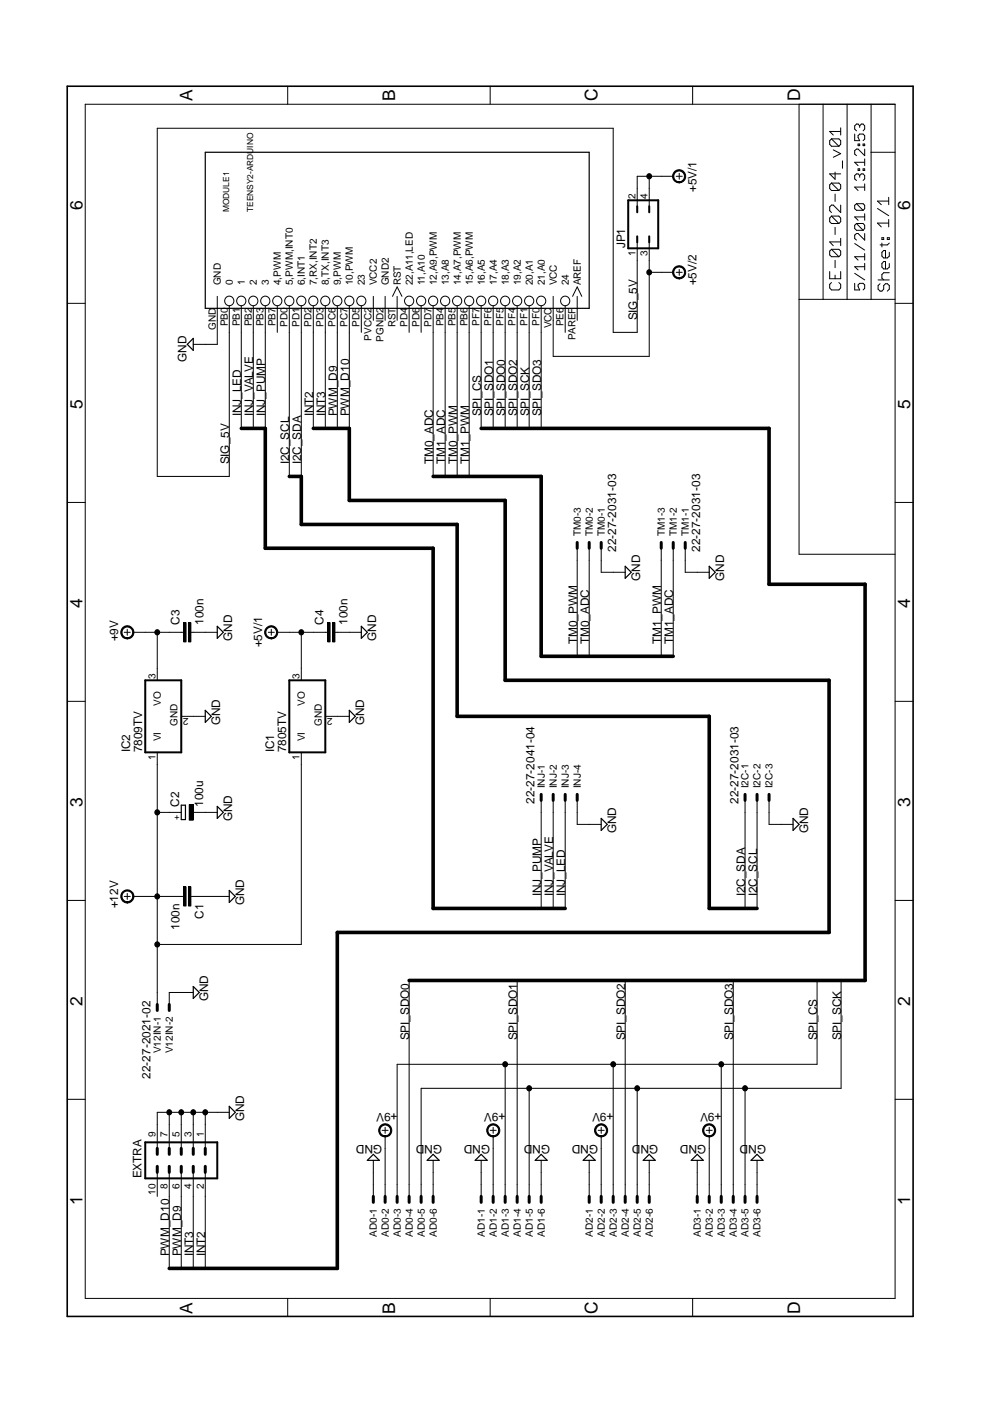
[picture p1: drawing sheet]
<svg xmlns="http://www.w3.org/2000/svg" width="210mm" height="297mm" viewBox="0 0 210 297" stroke-linecap="round" stroke-linejoin="round" font-family="sans-serif">
<g fill="none" stroke="#000" stroke-width=".21">
<path d="M60.9 18.2v3.9M103.7 18.2v3.9M146.6 18.2v3.9M18 22.1h171.4v252.6h-171.4zM137.4 37.3v6.3M142.5 37.3h-7.7v6.3M142.8 36.2a1.39 1.39 0 0 1 2.2 .6 1.39 1.39 0 0 1-1.3 1.9v-.3a1.14 1.14 0 0 1-1.1-1.4 1.14 1.14 0 0 1 1.8-.6 1.14 1.14 0 0 1 0 1.8l-.7 .2v.3a1.39 1.39 0 0 1-1.3-.9 1.39 1.39 0 0 1 .4-1.6zM143.1 37.3h1.3M143.7 36.7v1.2M169.1 22.1v95.2h20.3M174.2 22.1v41.2M175.9 29.4l-.3 .4v.7l.3 .4h1.6"/>
<path d="M175.9 38.7l-.3 .4v.8l.3 .4h1.6M175.9 29.4h1.6l.4 .4v.7l-.4 .4M175.9 38.7h1.6l.4 .4v.8l-.4 .4M175.9 38.7l1.6 1.6M175.9 29.4l1.6 1.5M176.3 31.7l1.6 .8-1.6 .8M176.7 36.4v1.5l-1.1-1.1h2.3M177.9 27.1v1.5M177.9 27.8h-2.3l.7 .8M178.3 34v1.6M179.2 22.1v41.2M180.8 28.4v1.4h1.1l-.3-.7v-.4l.3-.3h.7l.4 .3v.7l-.4 .4"/>
<path d="M181.6 30.5h.3v.3h-.3zM181.6 35.7h.3v.4h-.3zM181.9 37.1l-.3-.3h-.4l-.4 .3v.7l.4 .4M181.9 37.1l.3-.3h.4l.4 .3v.7l-.4 .4M181.9 26.6l-.3-.4h-.4l-.4 .4v.7l.4 .4M181.9 26.6l.3-.4h.4l.4 .4v.7l-.4 .4M181.9 26.6v.4M181.9 37.1v.4M182.6 30.5h.4v.3h-.4zM182.6 35.7h.4v.4h-.4zM183 31.5v1.4l-1.4-1.4h-.4l-.4 .4v.7l.4 .3M183 33.6v1.5"/>
<path d="M183 38.9v1.4M183 39.6h-2.2l.8 .7M183 34.3h-2.2l.8 .8M184.3 32.2h5.1M184.3 22.1v41.2M134.8 51.3v19h-5v-43.2h-96.5v73.7h15.2v-36.1M137.4 51.3v24.1h-20.3v-12.7M137.4 57.6h5.1M142.8 56.6a1.39 1.39 0 0 1 2.2 .5 1.39 1.39 0 0 1-1.3 1.9v-.2a1.13 1.13 0 0 1-1.1-1.6 1.13 1.13 0 0 1 1.9-.4 1.13 1.13 0 0 1-.4 1.9l-.4 .1v.2a1.39 1.39 0 0 1-1.3-.9 1.39 1.39 0 0 1 .4-1.5zM143.1 57.6h1.3M143.7 57v1.3M175.6 57.4v1.6h2.3v-1.6"/>
<path d="M175.9 59.8l-.3 .4v.7l.3 .4h1.6l.4-.4v-.7l-.4-.4M175.9 45.7l-.3 .4v.8l.3 .4h1.6M175.9 52.7l-.3 .4v.8l.3 .4h1.6M175.9 45.7h1.6l.4 .4v.8l-.4 .4M175.9 52.7h1.6l.4 .4v.8l-.4 .4M175.9 52.7l1.6 1.6M175.9 45.7l1.6 1.6M176.7 41.1v1.5M176.7 48.1v1.5M176.7 55.1v1.5M176.7 58.2v.8M177.9 43.4v1.6l-1.6-1.6h-.4l-.3 .4v.8l.3 .4"/>
<path d="M177.9 50.4v1.6M177.9 51.2h-2.3l.7 .8M180.8 59.9v1.4h1.1l-.3-.7v-.3l.3-.4h.7l.4 .4v.7l-.4 .3M180.8 57.8l2.2 1.4M180.8 51.5l2.2 1.4M181.2 47.3h1.4l.4 .4v.6l-.4 .4M181.2 43.1l-.4 .3v.8l.4 .3h1.4M181.2 47.3l-.4 .4v.6l.4 .4h1.4M181.2 43.1h1.4l.4 .3v.8l-.4 .3M181.2 47.3l1.4 1.4M181.2 43.1l1.4 1.4M183 54.3h-2.2l.8 .7"/>
<path d="M183 49.4v1.4l-1.4-1.4h-.4l-.4 .3v.8l.4 .3M183 45.2v1.4M183 53.6v1.4M183 55.7v1.4M183 56.4h-2.2l.8 .7M183 45.9h-2.2l.8 .7M185.7 44.1l2.3 1.5M185.8 59.2h2.4M186.6 50.3h.4v.4h-.4zM186.6 51.4v.8M187.7 50.3h.5v.4h-.5zM188 47.2h-2.3l.8 .8"/>
<path d="M188 41.7v1.6M188 46.4v1.6M188 42.5h-2.3l.8 .8M188.2 53.4v.8l-.5 .4h-.7l-.4-.4v-.8l.4-.4h.4v1.6M188.2 55.8v.7l-.5 .4h-.7l-.4-.4v-.7l.4-.5h.4v1.6M188.2 57.7h-1.2l-.4 .4v.7l.4 .4M188.2 51.4l-.5 .4h-1.5M14.2 64.2h3.8M46 62.7v10.2h-5.1M51.1 64.7v25.9M53.6 64.7v25.9M56.1 64.7v25.9"/>
<path d="M58.7 64.7v5.6M61.2 64.7v36.1M63.8 64.7v36.1M66.3 64.7v25.9M68.8 64.7v25.9M71.4 64.7v25.9M73.9 64.7v25.9M76.5 64.7v5.6M79 62.7v5.1M81.5 62.7v5.1M83.1 62.7l.9-2 1 2M84 62.7v5.1"/>
<path d="M86.6 64.7v5.6M89.1 64.7v5.6M91.7 64.7v36.1M94.2 64.7v36.1M96.7 64.7v36.1M99.3 64.7v36.1M101.8 64.7v25.9M104.4 64.7v25.9M106.9 64.7v25.9M109.4 64.7v25.9M112 64.7v25.9M114.5 64.7v25.9"/>
<path d="M119.6 64.7v5.6M121.2 62.7l.9-2 1 2M122.1 62.7v5.1M169.1 63.3h20.3M186.2 60l-.4 .4v.8l.4 .4h.4l.4-.4v-.8l.4-.4h.3l.5 .4v.8l-.5 .4M189.4 64.2h3.8M14.2 106.3h3.8M122.1 116v22.9M124.7 116v22.9M127.2 116v5.1h5.1M139.9 116v22.9M142.5 116v22.9"/>
<path d="M145 116v5.1h5.1M189.4 106.3h3.8M26 132.7a1.39 1.39 0 0 1 2.2 .6 1.39 1.39 0 0 1-1.3 1.9v-.3a1.15 1.15 0 0 1-.9-1.6 1.15 1.15 0 0 1 1.9-.3 1.15 1.15 0 0 1-.6 1.9h-.4v.3a1.39 1.39 0 0 1-1.3-.9 1.39 1.39 0 0 1 .4-1.6zM26.3 133.8h1.3M26.9 133.1v1.3M28.2 133.8h10.7M33.3 133.8v10.1M38.9 131.7h.5v4.1h-.5zM39.9 131.7h.5v4.1h-.5zM40.4 133.8h5.6M56.5 132.7a1.38 1.38 0 0 1 2.2 .6 1.38 1.38 0 0 1-1.3 1.9v-.3a1.15 1.15 0 0 1-1-1.6 1.15 1.15 0 0 1 2-.3 1.15 1.15 0 0 1-.6 1.9h-.4v.3a1.37 1.37 0 0 1-1.3-.9 1.37 1.37 0 0 1 .4-1.6zM56.8 133.8h1.2"/>
<path d="M57.4 133.1v1.3M58.7 133.8h10.6M63.8 133.8v10.1M69.3 131.7h.5v4.1h-.5zM70.4 131.7h.5v4.1h-.5zM70.9 133.8h5.6M14.2 148.4h3.8M33.3 159.2v53.3M38.4 151.6h5M63.8 159.2v40.6h-30.5M68.8 151.6h5.1M189.4 148.4h3.8"/>
<path d="M33.3 171.9h5.1M40 170.2h.9v3.3h-.9zM40.9 171.9h5.1M114.5 169.3v22.9M117.1 169.3v22.9M119.6 169.3v22.9M122.1 169.3v5.1h5.1M157.6 169.3v22.9M160.2 169.3v22.9M162.7 169.3v5.1h5.1M14.2 190.5h3.8M26 188.6a1.4 1.4 0 0 1 2.3 .6 1.4 1.4 0 0 1-1.4 1.9v-.3a1.15 1.15 0 0 1-1.1-1.6 1.15 1.15 0 0 1 1.9-.4 1.15 1.15 0 0 1-.4 1.9l-.4 .1v.3a1.4 1.4 0 0 1-1.3-1 1.4 1.4 0 0 1 .4-1.5z"/>
<path d="M26.3 189.7h1.3M26.9 189v1.3M28.2 189.7h10.7M38.9 187.6h.5v4.1h-.5zM39.9 187.6h.5v4.1h-.5zM40.4 189.7h8.1M189.4 190.5h3.8M40.9 210h-5.1v2.5M86.6 207.4v45.7M109.4 207.4v45.7M132.3 207.4v45.7M155.2 207.4v45.7"/>
<path d="M172.9 207.4v17.8h-88.9v27.9M178 207.4v22.9h-88.9v22.8M14.2 232.6h3.8M35.8 235.3v7.7M38.4 235.3v7.7M40.9 235.3v7.7M43.4 235.3v7.7M48.5 235.3h-15.2v7.7M80.6 238.1a1.39 1.39 0 0 1 2.2 .6 1.39 1.39 0 0 1-1.3 1.8v-.2a1.15 1.15 0 0 1-.9-1.7 1.15 1.15 0 0 1 1.9-.2 1.15 1.15 0 0 1-.6 1.8l-.4 .1v.2a1.39 1.39 0 0 1-1.3-.9 1.39 1.39 0 0 1 .4-1.5zM80.9 239.1h1.2M81.5 238.5v1.3M103.5 238.1a1.39 1.39 0 0 1 2.2 .6 1.39 1.39 0 0 1-1.3 1.8v-.2a1.15 1.15 0 0 1-1-1.7 1.15 1.15 0 0 1 1.9-.2 1.15 1.15 0 0 1-.6 1.8l-.3 .1v.2a1.39 1.39 0 0 1-1.3-.9 1.39 1.39 0 0 1 .4-1.5z"/>
<path d="M103.7 239.1h1.3M104.4 238.5v1.3M106.9 225.2v27.9M112 230.3v22.8M126.3 238.1a1.38 1.38 0 0 1 2.2 .6 1.38 1.38 0 0 1-1.3 1.8v-.2a1.15 1.15 0 0 1-.9-1.7 1.15 1.15 0 0 1 1.9-.2 1.15 1.15 0 0 1-.6 1.8l-.4 .1v.2a1.37 1.37 0 0 1-1.3-.9 1.37 1.37 0 0 1 .4-1.5zM126.6 239.1h1.2M127.2 238.5v1.3M129.8 225.2v27.9M134.8 230.3v22.8M149.1 238.1a1.39 1.39 0 0 1 2.2 .6 1.39 1.39 0 0 1-1.2 1.8v-.2a1.14 1.14 0 0 1-1.1-1.5 1.14 1.14 0 0 1 1.7-.6 1.14 1.14 0 0 1 .1 1.8l-.7 .3v.2a1.39 1.39 0 0 1-1.4-.9 1.39 1.39 0 0 1 .4-1.5zM149.4 239.1h1.3M150.1 238.5v1.3"/>
<path d="M152.6 225.2v27.9M157.6 230.3v22.8M189.4 232.6h3.8M33.3 248v5.1M35.8 248v20.4M38.4 248v20.4M40.9 248v20.4M43.4 248v20.4M79 245.5v7.6M81.5 240.4v12.7M91.7 245.5v7.6M101.8 245.5v7.6"/>
<path d="M104.4 240.4v12.7M114.5 245.5v7.6M124.7 245.5v7.6M127.2 240.4v12.7M137.4 245.5v7.6M147.5 245.5v7.6M150.1 240.4v12.7M160.2 245.5v7.6M60.9 274.7v3.8M103.7 274.7v3.8M146.6 274.7v3.8"/>
<circle cx="137.3" cy="37.3" r=".53"/>
<circle cx="137.3" cy="57.6" r=".53"/>
<circle cx="48.5" cy="63.7" r=".99"/>
<circle cx="51" cy="63.7" r=".99"/>
<circle cx="53.6" cy="63.7" r=".99"/>
<circle cx="56.1" cy="63.7" r=".99"/>
<circle cx="58.7" cy="63.7" r=".99"/>
<circle cx="61.2" cy="63.7" r=".99"/>
<circle cx="63.7" cy="63.7" r=".99"/>
<circle cx="66.3" cy="63.7" r=".99"/>
<circle cx="68.8" cy="63.7" r=".99"/>
<circle cx="71.4" cy="63.7" r=".99"/>
<circle cx="73.9" cy="63.7" r=".99"/>
<circle cx="76.4" cy="63.7" r=".99"/>
<circle cx="86.6" cy="63.7" r=".99"/>
<circle cx="89.1" cy="63.7" r=".99"/>
<circle cx="91.6" cy="63.7" r=".99"/>
<circle cx="94.2" cy="63.7" r=".99"/>
<circle cx="96.7" cy="63.7" r=".99"/>
<circle cx="99.3" cy="63.7" r=".99"/>
<circle cx="101.8" cy="63.7" r=".99"/>
<circle cx="104.3" cy="63.7" r=".99"/>
<circle cx="106.9" cy="63.7" r=".99"/>
<circle cx="109.4" cy="63.7" r=".99"/>
<circle cx="112" cy="63.7" r=".99"/>
<circle cx="114.5" cy="63.7" r=".99"/>
<circle cx="119.6" cy="63.7" r=".99"/>
<circle cx="33.3" cy="133.8" r=".53"/>
<circle cx="63.7" cy="133.8" r=".53"/>
<circle cx="33.3" cy="171.9" r=".53"/>
<circle cx="33.3" cy="189.7" r=".53"/>
<circle cx="33.3" cy="199.8" r=".53"/>
<circle cx="35.8" cy="235.3" r=".53"/>
<circle cx="38.3" cy="235.3" r=".53"/>
<circle cx="40.9" cy="235.3" r=".53"/>
<circle cx="43.4" cy="235.3" r=".53"/>
<circle cx="106.9" cy="225.2" r=".53"/>
<circle cx="111.9" cy="230.3" r=".53"/>
<circle cx="129.7" cy="225.2" r=".53"/>
<circle cx="134.8" cy="230.3" r=".53"/>
<circle cx="152.6" cy="225.2" r=".53"/>
<circle cx="157.6" cy="230.3" r=".53"/>
</g>
<path d="M14.2 18.2h179v260.3h-179z" fill="none" stroke="#000" stroke-width=".34"/>
<g fill="none" stroke="#000" stroke-width=".25">
<path d="M43.4 32.2h81.3v33h-81.3zM40.9 71.6v2.5l-1.3-1.2zM132.3 119.8l1.3 1.3-1.3 1.2zM150.1 119.8l1.2 1.3-1.2 1.2zM46 132.5l1.2 1.3-1.2 1.2zM76.5 132.5l1.2 1.3-1.2 1.2zM43.4 150.3l1.3 1.3-1.3 1.2zM73.9 150.3l1.3 1.3-1.3 1.2zM38.4 170.3h.8v3.1h-.8zM46 170.6l1.2 1.3-1.2 1.2zM127.2 173.1l1.3 1.3-1.3 1.3zM167.8 173.1l1.3 1.3-1.3 1.3z"/>
<path d="M48.5 188.4l1.3 1.3-1.3 1.2zM40.9 208.7l1.3 1.3-1.3 1.2zM48.5 234.1l1.3 1.2-1.3 1.3zM79 244.2l1.3 1.3h-2.6zM91.7 244.2l1.2 1.3h-2.5zM101.8 244.2l1.3 1.3h-2.6zM114.5 244.2l1.3 1.3h-2.6zM124.7 244.2l1.2 1.3h-2.5zM137.4 244.2l1.2 1.3h-2.5zM147.5 244.2l1.3 1.3h-2.5zM160.2 244.2l1.3 1.3h-2.6z"/>
</g>
<g fill="none" stroke="#000" stroke-width=".63">
<path d="M122.1 114.8v1.2M124.7 114.8v1.2M127.2 114.8v1.2M139.9 114.8v1.2M142.5 114.8v1.2M145 114.8v1.2M114.5 168.1v1.2M117.1 168.1v1.2M119.6 168.1v1.2M122.1 168.1v1.2M157.6 168.1v1.2M160.2 168.1v1.2"/>
<path d="M162.7 168.1v1.2M33.3 212.5v1.3M35.8 212.5v1.3M33.3 243v1.2M33.3 246.8v1.2M35.8 243v1.2M35.8 246.8v1.2M38.4 243v1.2M38.4 246.8v1.2M40.9 243v1.2M40.9 246.8v1.2M43.4 243v1.2"/>
<path d="M43.4 246.8v1.2M79 253.1v1.3M81.5 253.1v1.3M84 253.1v1.3M86.6 253.1v1.3M89.1 253.1v1.3M91.7 253.1v1.3M101.8 253.1v1.3M104.4 253.1v1.3M106.9 253.1v1.3M109.4 253.1v1.3M112 253.1v1.3"/>
<path d="M114.5 253.1v1.3M124.7 253.1v1.3M127.2 253.1v1.3M129.8 253.1v1.3M132.3 253.1v1.3M134.8 253.1v1.3M137.4 253.1v1.3M147.5 253.1v1.3M150.1 253.1v1.3M152.6 253.1v1.3M155.2 253.1v1.3M157.6 253.1v1.3"/>
<path d="M160.2 253.1v1.3"/>
</g>
<path d="M132.9 42.4h6.4v10.1h-6.4zM134.8 43.6v1.3M134.8 50v1.3M137.4 43.6v1.3M137.4 50v1.3M30.7 143.9h7.7v15.3h-7.7zM61.2 143.9h7.6v15.3h-7.6zM30.7 241.7h15.3v7.6h-15.3z" fill="none" stroke="#000" stroke-width=".42"/>
<g fill="#000">
<path d="M142.8 36.2a1.39 1.39 0 0 1 2.2 .6 1.39 1.39 0 0 1-1.3 1.9v-.3a1.14 1.14 0 0 1-1.1-1.4 1.14 1.14 0 0 1 1.8-.6 1.14 1.14 0 0 1 0 1.8l-.7 .2v.3a1.39 1.39 0 0 1-1.3-.9 1.39 1.39 0 0 1 .4-1.6z" fill-rule="evenodd"/>
<path d="M142.8 56.6a1.39 1.39 0 0 1 2.2 .5 1.39 1.39 0 0 1-1.3 1.9v-.2a1.13 1.13 0 0 1-1.1-1.6 1.13 1.13 0 0 1 1.9-.4 1.13 1.13 0 0 1-.4 1.9l-.4 .1v.2a1.39 1.39 0 0 1-1.3-.9 1.39 1.39 0 0 1 .4-1.5z" fill-rule="evenodd"/>
<path d="M26 132.7a1.39 1.39 0 0 1 2.2 .6 1.39 1.39 0 0 1-1.3 1.9v-.3a1.15 1.15 0 0 1-.9-1.6 1.15 1.15 0 0 1 1.9-.3 1.15 1.15 0 0 1-.6 1.9h-.4v.3a1.39 1.39 0 0 1-1.3-.9 1.39 1.39 0 0 1 .4-1.6z" fill-rule="evenodd"/>
<path d="M38.9 131.7h.5v4.1h-.5z" fill-rule="evenodd"/>
<path d="M39.9 131.7h.5v4.1h-.5z" fill-rule="evenodd"/>
<path d="M56.5 132.7a1.38 1.38 0 0 1 2.2 .6 1.38 1.38 0 0 1-1.3 1.9v-.3a1.15 1.15 0 0 1-1-1.6 1.15 1.15 0 0 1 2-.3 1.15 1.15 0 0 1-.6 1.9h-.4v.3a1.37 1.37 0 0 1-1.3-.9 1.37 1.37 0 0 1 .4-1.6z" fill-rule="evenodd"/>
<path d="M69.3 131.7h.5v4.1h-.5z" fill-rule="evenodd"/>
<path d="M70.4 131.7h.5v4.1h-.5z" fill-rule="evenodd"/>
<path d="M40 170.2h.9v3.3h-.9z" fill-rule="evenodd"/>
<path d="M26 188.6a1.4 1.4 0 0 1 2.3 .6 1.4 1.4 0 0 1-1.4 1.9v-.3a1.15 1.15 0 0 1-1.1-1.6 1.15 1.15 0 0 1 1.9-.4 1.15 1.15 0 0 1-.4 1.9l-.4 .1v.3a1.4 1.4 0 0 1-1.3-1 1.4 1.4 0 0 1 .4-1.5z" fill-rule="evenodd"/>
<path d="M38.9 187.6h.5v4.1h-.5z" fill-rule="evenodd"/>
<path d="M39.9 187.6h.5v4.1h-.5z" fill-rule="evenodd"/>
<path d="M80.6 238.1a1.39 1.39 0 0 1 2.2 .6 1.39 1.39 0 0 1-1.3 1.8v-.2a1.15 1.15 0 0 1-.9-1.7 1.15 1.15 0 0 1 1.9-.2 1.15 1.15 0 0 1-.6 1.8l-.4 .1v.2a1.39 1.39 0 0 1-1.3-.9 1.39 1.39 0 0 1 .4-1.5z" fill-rule="evenodd"/>
<path d="M103.5 238.1a1.39 1.39 0 0 1 2.2 .6 1.39 1.39 0 0 1-1.3 1.8v-.2a1.15 1.15 0 0 1-1-1.7 1.15 1.15 0 0 1 1.9-.2 1.15 1.15 0 0 1-.6 1.8l-.3 .1v.2a1.39 1.39 0 0 1-1.3-.9 1.39 1.39 0 0 1 .4-1.5z" fill-rule="evenodd"/>
<path d="M126.3 238.1a1.38 1.38 0 0 1 2.2 .6 1.38 1.38 0 0 1-1.3 1.8v-.2a1.15 1.15 0 0 1-.9-1.7 1.15 1.15 0 0 1 1.9-.2 1.15 1.15 0 0 1-.6 1.8l-.4 .1v.2a1.37 1.37 0 0 1-1.3-.9 1.37 1.37 0 0 1 .4-1.5z" fill-rule="evenodd"/>
<path d="M149.1 238.1a1.39 1.39 0 0 1 2.2 .6 1.39 1.39 0 0 1-1.2 1.8v-.2a1.14 1.14 0 0 1-1.1-1.5 1.14 1.14 0 0 1 1.7-.6 1.14 1.14 0 0 1 .1 1.8l-.7 .3v.2a1.39 1.39 0 0 1-1.4-.9 1.39 1.39 0 0 1 .4-1.5z" fill-rule="evenodd"/>
<circle cx="137.3" cy="37.3" r=".53"/>
<circle cx="137.3" cy="57.6" r=".53"/>
<circle cx="33.3" cy="133.8" r=".53"/>
<circle cx="63.7" cy="133.8" r=".53"/>
<circle cx="33.3" cy="171.9" r=".53"/>
<circle cx="33.3" cy="189.7" r=".53"/>
<circle cx="33.3" cy="199.8" r=".53"/>
<circle cx="35.8" cy="235.3" r=".53"/>
<circle cx="38.3" cy="235.3" r=".53"/>
<circle cx="40.9" cy="235.3" r=".53"/>
<circle cx="43.4" cy="235.3" r=".53"/>
<circle cx="106.9" cy="225.2" r=".53"/>
<circle cx="111.9" cy="230.3" r=".53"/>
<circle cx="129.7" cy="225.2" r=".53"/>
<circle cx="134.8" cy="230.3" r=".53"/>
<circle cx="152.6" cy="225.2" r=".53"/>
<circle cx="157.6" cy="230.3" r=".53"/>
</g>
<path d="M51.1 90.6h5v25.4h35.6v76.2h27.9M66.3 90.6h7.6v15.3h33v38h68.5v53.4h-104v71.1h-35.6M101.8 90.6h60.9v33h20.3v83.8h-96.4M61.2 100.8h2.6v10.2h32.9v40.6h53.4v40.6h10.1M91.7 100.8h22.8v38.1h28" fill="none" stroke="#000" stroke-width=".76"/>
<g font-size="3.7">
<text x="40.8" y="21.5" transform="rotate(-90 40.8 21.5)">A</text>
<text x="83.6" y="21.5" transform="rotate(-90 83.6 21.5)">B</text>
<text x="126.4" y="21.5" transform="rotate(-90 126.4 21.5)">C</text>
<text x="169.3" y="21.5" transform="rotate(-90 169.3 21.5)">D</text>
<text x="17.4" y="44.5" transform="rotate(-90 17.4 44.5)">6</text>
<text x="192.6" y="44.5" transform="rotate(-90 192.6 44.5)">6</text>
<text x="17.4" y="86.5" transform="rotate(-90 17.4 86.5)">5</text>
<text x="192.6" y="86.5" transform="rotate(-90 192.6 86.5)">5</text>
<text x="17.4" y="128.7" transform="rotate(-90 17.4 128.7)">4</text>
<text x="192.6" y="128.7" transform="rotate(-90 192.6 128.7)">4</text>
<text x="17.4" y="170.7" transform="rotate(-90 17.4 170.7)">3</text>
<text x="192.6" y="170.7" transform="rotate(-90 192.6 170.7)">3</text>
<text x="17.4" y="212.9" transform="rotate(-90 17.4 212.9)">2</text>
<text x="192.6" y="212.9" transform="rotate(-90 192.6 212.9)">2</text>
<text x="17.4" y="255" transform="rotate(-90 17.4 255)">1</text>
<text x="192.6" y="255" transform="rotate(-90 192.6 255)">1</text>
<text x="40.8" y="277.9" transform="rotate(-90 40.8 277.9)">A</text>
<text x="83.6" y="277.9" transform="rotate(-90 83.6 277.9)">B</text>
<text x="126.4" y="277.9" transform="rotate(-90 126.4 277.9)">C</text>
<text x="169.3" y="277.9" transform="rotate(-90 169.3 277.9)">D</text>
</g>
<g font-size="2.5">
<text x="147.4" y="40.7" transform="rotate(-90 147.4 40.7)">+5V/1</text>
<text x="132.3" y="52.5" transform="rotate(-90 132.3 52.5)">JP1</text>
<text x="147.4" y="60.4" transform="rotate(-90 147.4 60.4)">+5V/2</text>
<text x="134.8" y="67.8" transform="rotate(-90 134.8 67.8)">SIG_5V</text>
<text x="39.5" y="76.5" transform="rotate(-90 39.5 76.5)">GND</text>
<text x="51.1" y="88.1" transform="rotate(-90 51.1 88.1)">INJ_LED</text>
<text x="53.6" y="88.1" transform="rotate(-90 53.6 88.1)">INJ_VALVE</text>
<text x="56.1" y="88.1" transform="rotate(-90 56.1 88.1)">INJ_PUMP</text>
<text x="66.3" y="88.1" transform="rotate(-90 66.3 88.1)">INT2</text>
<text x="68.8" y="88.1" transform="rotate(-90 68.8 88.1)">INT3</text>
<text x="71.4" y="88.1" transform="rotate(-90 71.4 88.1)">PWM_D9</text>
<text x="73.9" y="88.1" transform="rotate(-90 73.9 88.1)">PWM_D10</text>
<text x="101.8" y="88.1" transform="rotate(-90 101.8 88.1)">SPI_CS</text>
<text x="104.4" y="88.1" transform="rotate(-90 104.4 88.1)">SPI_SDO1</text>
<text x="106.9" y="88.1" transform="rotate(-90 106.9 88.1)">SPI_SDO0</text>
<text x="109.4" y="88.1" transform="rotate(-90 109.4 88.1)">SPI_SDO2</text>
<text x="112" y="88.1" transform="rotate(-90 112 88.1)">SPI_SCK</text>
<text x="114.5" y="88.1" transform="rotate(-90 114.5 88.1)">SPI_SDO3</text>
<text x="48.5" y="98.3" transform="rotate(-90 48.5 98.3)">SIG_5V</text>
<text x="61.2" y="98.3" transform="rotate(-90 61.2 98.3)">I2C_SCL</text>
<text x="63.8" y="98.3" transform="rotate(-90 63.8 98.3)">I2C_SDA</text>
<text x="91.7" y="98.3" transform="rotate(-90 91.7 98.3)">TM0_ADC</text>
<text x="94.2" y="98.3" transform="rotate(-90 94.2 98.3)">TM1_ADC</text>
<text x="96.7" y="98.3" transform="rotate(-90 96.7 98.3)">TM0_PWM</text>
<text x="99.3" y="98.3" transform="rotate(-90 99.3 98.3)">TM1_PWM</text>
<text x="130.4" y="116.8" transform="rotate(-90 130.4 116.8)">22-27-2031-03</text>
<text x="148.2" y="116.8" transform="rotate(-90 148.2 116.8)">22-27-2031-03</text>
<text x="135.5" y="123" transform="rotate(-90 135.5 123)">GND</text>
<text x="153.2" y="123" transform="rotate(-90 153.2 123)">GND</text>
<text x="25" y="135.7" transform="rotate(-90 25 135.7)">+9V</text>
<text x="38" y="132.2" transform="rotate(-90 38 132.2)">C3</text>
<text x="43.1" y="132.2" transform="rotate(-90 43.1 132.2)">100n</text>
<text x="49.1" y="135.7" transform="rotate(-90 49.1 135.7)">GND</text>
<text x="55.5" y="136.9" transform="rotate(-90 55.5 136.9)">+5V/1</text>
<text x="68.5" y="132.2" transform="rotate(-90 68.5 132.2)">C4</text>
<text x="73.5" y="132.2" transform="rotate(-90 73.5 132.2)">100n</text>
<text x="79.6" y="135.7" transform="rotate(-90 79.6 135.7)">GND</text>
<text x="122.1" y="136.3" transform="rotate(-90 122.1 136.3)">TM0_PWM</text>
<text x="124.7" y="136.3" transform="rotate(-90 124.7 136.3)">TM0_ADC</text>
<text x="139.9" y="136.3" transform="rotate(-90 139.9 136.3)">TM1_PWM</text>
<text x="142.5" y="136.3" transform="rotate(-90 142.5 136.3)">TM1_ADC</text>
<text x="46.6" y="153.5" transform="rotate(-90 46.6 153.5)">GND</text>
<text x="77.1" y="153.5" transform="rotate(-90 77.1 153.5)">GND</text>
<text x="27.6" y="159.2" transform="rotate(-90 27.6 159.2)">IC2</text>
<text x="30.1" y="159.2" transform="rotate(-90 30.1 159.2)">7809TV</text>
<text x="58" y="159.2" transform="rotate(-90 58 159.2)">IC1</text>
<text x="60.6" y="159.2" transform="rotate(-90 60.6 159.2)">7805TV</text>
<text x="37.9" y="170.7" transform="rotate(-90 37.9 170.7)">C2</text>
<text x="43" y="170.7" transform="rotate(-90 43 170.7)">100u</text>
<text x="49.1" y="173.8" transform="rotate(-90 49.1 173.8)">GND</text>
<text x="113.1" y="170.1" transform="rotate(-90 113.1 170.1)">22-27-2041-04</text>
<text x="156.3" y="170.1" transform="rotate(-90 156.3 170.1)">22-27-2031-03</text>
<text x="130.4" y="176.3" transform="rotate(-90 130.4 176.3)">GND</text>
<text x="171" y="176.3" transform="rotate(-90 171 176.3)">GND</text>
<text x="51.7" y="191.6" transform="rotate(-90 51.7 191.6)">GND</text>
<text x="114.5" y="189.7" transform="rotate(-90 114.5 189.7)">INJ_PUMP</text>
<text x="117.1" y="189.7" transform="rotate(-90 117.1 189.7)">INJ_VALVE</text>
<text x="119.6" y="189.7" transform="rotate(-90 119.6 189.7)">INJ_LED</text>
<text x="157.7" y="189.7" transform="rotate(-90 157.7 189.7)">I2C_SDA</text>
<text x="160.2" y="189.7" transform="rotate(-90 160.2 189.7)">I2C_SCL</text>
<text x="25" y="192.2" transform="rotate(-90 25 192.2)">+12V</text>
<text x="38" y="196.8" transform="rotate(-90 38 196.8)">100n</text>
<text x="43.1" y="194.4" transform="rotate(-90 43.1 194.4)">C1</text>
<text x="44.1" y="211.9" transform="rotate(-90 44.1 211.9)">GND</text>
<text x="86.6" y="220.1" transform="rotate(-90 86.6 220.1)">SPI_SDO0</text>
<text x="109.4" y="220.1" transform="rotate(-90 109.4 220.1)">SPI_SDO1</text>
<text x="132.3" y="220.1" transform="rotate(-90 132.3 220.1)">SPI_SDO2</text>
<text x="155.2" y="220.1" transform="rotate(-90 155.2 220.1)">SPI_SDO3</text>
<text x="172.9" y="220.1" transform="rotate(-90 172.9 220.1)">SPI_CS</text>
<text x="178" y="220.1" transform="rotate(-90 178 220.1)">SPI_SCK</text>
<text x="31.9" y="228.3" transform="rotate(-90 31.9 228.3)">22-27-2021-02</text>
<text x="51.7" y="237.2" transform="rotate(-90 51.7 237.2)">GND</text>
<text x="84.1" y="235.5" transform="rotate(-180 84.1 235.5)">+9V</text>
<text x="106.9" y="235.5" transform="rotate(-180 106.9 235.5)">+9V</text>
<text x="129.8" y="235.5" transform="rotate(-180 129.8 235.5)">+9V</text>
<text x="152.7" y="235.5" transform="rotate(-180 152.7 235.5)">+9V</text>
<text x="80.9" y="242.3" transform="rotate(-180 80.9 242.3)">GND</text>
<text x="93.6" y="242.3" transform="rotate(-180 93.6 242.3)">GND</text>
<text x="103.7" y="242.3" transform="rotate(-180 103.7 242.3)">GND</text>
<text x="116.4" y="242.3" transform="rotate(-180 116.4 242.3)">GND</text>
<text x="126.6" y="242.3" transform="rotate(-180 126.6 242.3)">GND</text>
<text x="139.3" y="242.3" transform="rotate(-180 139.3 242.3)">GND</text>
<text x="149.4" y="242.3" transform="rotate(-180 149.4 242.3)">GND</text>
<text x="162.1" y="242.3" transform="rotate(-180 162.1 242.3)">GND</text>
<text x="30" y="249.3" transform="rotate(-90 30 249.3)">EXTRA</text>
<text x="35.8" y="265.8" transform="rotate(-90 35.8 265.8)">PWM_D10</text>
<text x="38.4" y="265.8" transform="rotate(-90 38.4 265.8)">PWM_D9</text>
<text x="40.9" y="265.8" transform="rotate(-90 40.9 265.8)">INT3</text>
<text x="43.4" y="265.8" transform="rotate(-90 43.4 265.8)">INT2</text>
</g>
<g font-size="2.1">
<text x="134.5" y="42" transform="rotate(-90 134.5 42)">2</text>
<text x="137" y="42" transform="rotate(-90 137 42)">4</text>
<text x="134.5" y="54.1" transform="rotate(-90 134.5 54.1)">1</text>
<text x="137" y="54.1" transform="rotate(-90 137 54.1)">3</text>
<text x="46.7" y="60.4" transform="rotate(-90 46.7 60.4)">GND</text>
<text x="49.3" y="60.4" transform="rotate(-90 49.3 60.4)">0</text>
<text x="51.8" y="60.4" transform="rotate(-90 51.8 60.4)">1</text>
<text x="54.4" y="60.4" transform="rotate(-90 54.4 60.4)">2</text>
<text x="56.9" y="60.4" transform="rotate(-90 56.9 60.4)">3</text>
<text x="59.4" y="60.4" transform="rotate(-90 59.4 60.4)">4,PWM</text>
<text x="62" y="60.4" transform="rotate(-90 62 60.4)">5,PWM,INT0</text>
<text x="64.5" y="60.4" transform="rotate(-90 64.5 60.4)">6,INT1</text>
<text x="67.1" y="60.4" transform="rotate(-90 67.1 60.4)">7,RX,INT2</text>
<text x="69.6" y="60.4" transform="rotate(-90 69.6 60.4)">8,TX,INT3</text>
<text x="72.1" y="60.4" transform="rotate(-90 72.1 60.4)">9,PWM</text>
<text x="74.7" y="60.4" transform="rotate(-90 74.7 60.4)">10,PWM</text>
<text x="77.2" y="60.4" transform="rotate(-90 77.2 60.4)">23</text>
<text x="79.8" y="60.4" transform="rotate(-90 79.8 60.4)">VCC2</text>
<text x="82.3" y="60.4" transform="rotate(-90 82.3 60.4)">GND2</text>
<text x="84.8" y="60.4" transform="rotate(-90 84.8 60.4)">RST</text>
<text x="87.3" y="60.4" transform="rotate(-90 87.3 60.4)">22,A11,LED</text>
<text x="89.9" y="60.4" transform="rotate(-90 89.9 60.4)">11,A10</text>
<text x="92.4" y="60.4" transform="rotate(-90 92.4 60.4)">12,A9,PWM</text>
<text x="95" y="60.4" transform="rotate(-90 95 60.4)">13,A8</text>
<text x="97.5" y="60.4" transform="rotate(-90 97.5 60.4)">14,A7,PWM</text>
<text x="100" y="60.4" transform="rotate(-90 100 60.4)">15,A6,PWM</text>
<text x="102.6" y="60.4" transform="rotate(-90 102.6 60.4)">16,A5</text>
<text x="105.1" y="60.4" transform="rotate(-90 105.1 60.4)">17,A4</text>
<text x="107.7" y="60.4" transform="rotate(-90 107.7 60.4)">18,A3</text>
<text x="110.2" y="60.4" transform="rotate(-90 110.2 60.4)">19,A2</text>
<text x="112.7" y="60.4" transform="rotate(-90 112.7 60.4)">20,A1</text>
<text x="115.3" y="60.4" transform="rotate(-90 115.3 60.4)">21,A0</text>
<text x="117.8" y="60.4" transform="rotate(-90 117.8 60.4)">VCC</text>
<text x="120.4" y="60.4" transform="rotate(-90 120.4 60.4)">24</text>
<text x="122.9" y="60.4" transform="rotate(-90 122.9 60.4)">AREF</text>
<text x="45.6" y="69.7" transform="rotate(-90 45.6 69.7)">GND</text>
<text x="48.2" y="69" transform="rotate(-90 48.2 69)">PB0</text>
<text x="50.7" y="69" transform="rotate(-90 50.7 69)">PB1</text>
<text x="53.3" y="69" transform="rotate(-90 53.3 69)">PB2</text>
<text x="55.8" y="69" transform="rotate(-90 55.8 69)">PB3</text>
<text x="58.3" y="69" transform="rotate(-90 58.3 69)">PB7</text>
<text x="60.8" y="69.1" transform="rotate(-90 60.8 69.1)">PD0</text>
<text x="63.4" y="69.1" transform="rotate(-90 63.4 69.1)">PD1</text>
<text x="65.9" y="69.1" transform="rotate(-90 65.9 69.1)">PD2</text>
<text x="68.5" y="69.1" transform="rotate(-90 68.5 69.1)">PD3</text>
<text x="71" y="69.1" transform="rotate(-90 71 69.1)">PC6</text>
<text x="73.5" y="69.1" transform="rotate(-90 73.5 69.1)">PC7</text>
<text x="76.1" y="69.1" transform="rotate(-90 76.1 69.1)">PD5</text>
<text x="83.7" y="69.3" transform="rotate(-90 83.7 69.3)">RST</text>
<text x="86.2" y="69.1" transform="rotate(-90 86.2 69.1)">PD4</text>
<text x="88.8" y="69.1" transform="rotate(-90 88.8 69.1)">PD6</text>
<text x="91.3" y="69.1" transform="rotate(-90 91.3 69.1)">PD7</text>
<text x="93.9" y="69" transform="rotate(-90 93.9 69)">PB4</text>
<text x="96.4" y="69" transform="rotate(-90 96.4 69)">PB5</text>
<text x="98.9" y="69" transform="rotate(-90 98.9 69)">PB6</text>
<text x="101.5" y="68.9" transform="rotate(-90 101.5 68.9)">PF7</text>
<text x="104" y="68.9" transform="rotate(-90 104 68.9)">PF6</text>
<text x="106.6" y="68.9" transform="rotate(-90 106.6 68.9)">PF5</text>
<text x="109.1" y="68.9" transform="rotate(-90 109.1 68.9)">PF4</text>
<text x="111.6" y="68.9" transform="rotate(-90 111.6 68.9)">PF1</text>
<text x="114.2" y="68.9" transform="rotate(-90 114.2 68.9)">PF0</text>
<text x="116.7" y="69.5" transform="rotate(-90 116.7 69.5)">VCC</text>
<text x="119.3" y="69" transform="rotate(-90 119.3 69)">PE6</text>
<text x="121.8" y="71.9" transform="rotate(-90 121.8 71.9)">PAREF</text>
<text x="78.6" y="72.1" transform="rotate(-90 78.6 72.1)">PVCC2</text>
<text x="81.2" y="72.3" transform="rotate(-90 81.2 72.3)">PGND2</text>
<text x="122.9" y="113.5" transform="rotate(-90 122.9 113.5)">TM0-3</text>
<text x="125.4" y="113.5" transform="rotate(-90 125.4 113.5)">TM0-2</text>
<text x="128" y="113.5" transform="rotate(-90 128 113.5)">TM0-1</text>
<text x="140.7" y="113.5" transform="rotate(-90 140.7 113.5)">TM1-3</text>
<text x="143.2" y="113.5" transform="rotate(-90 143.2 113.5)">TM1-2</text>
<text x="145.8" y="113.5" transform="rotate(-90 145.8 113.5)">TM1-1</text>
<text x="32.9" y="143.6" transform="rotate(-90 32.9 143.6)">3</text>
<text x="63.4" y="143.6" transform="rotate(-90 63.4 143.6)">3</text>
<text x="34" y="149.3" transform="rotate(-90 34 149.3)">VO</text>
<text x="64.5" y="149.3" transform="rotate(-90 64.5 149.3)">VO</text>
<text x="37.6" y="153.6" transform="rotate(-90 37.6 153.6)">GND</text>
<text x="39.9" y="151.9" transform="rotate(-180 39.9 151.9)">2</text>
<text x="68.1" y="153.6" transform="rotate(-90 68.1 153.6)">GND</text>
<text x="70.4" y="151.9" transform="rotate(-180 70.4 151.9)">2</text>
<text x="32.9" y="160.7" transform="rotate(-90 32.9 160.7)">1</text>
<text x="34" y="156.8" transform="rotate(-90 34 156.8)">VI</text>
<text x="63.4" y="160.7" transform="rotate(-90 63.4 160.7)">1</text>
<text x="64.5" y="156.8" transform="rotate(-90 64.5 156.8)">VI</text>
<text x="115.3" y="166.8" transform="rotate(-90 115.3 166.8)">INJ-1</text>
<text x="117.8" y="166.8" transform="rotate(-90 117.8 166.8)">INJ-2</text>
<text x="120.4" y="166.8" transform="rotate(-90 120.4 166.8)">INJ-3</text>
<text x="122.9" y="166.8" transform="rotate(-90 122.9 166.8)">INJ-4</text>
<text x="158.4" y="166.8" transform="rotate(-90 158.4 166.8)">I2C-1</text>
<text x="161" y="166.8" transform="rotate(-90 161 166.8)">I2C-2</text>
<text x="163.5" y="166.8" transform="rotate(-90 163.5 166.8)">I2C-3</text>
<text x="34" y="222.8" transform="rotate(-90 34 222.8)">V12IN-1</text>
<text x="36.6" y="222.8" transform="rotate(-90 36.6 222.8)">V12IN-2</text>
<text x="32.9" y="240.6" transform="rotate(-90 32.9 240.6)">9</text>
<text x="35.5" y="240.6" transform="rotate(-90 35.5 240.6)">7</text>
<text x="38" y="240.6" transform="rotate(-90 38 240.6)">5</text>
<text x="40.6" y="240.6" transform="rotate(-90 40.6 240.6)">3</text>
<text x="43.1" y="240.6" transform="rotate(-90 43.1 240.6)">1</text>
<text x="35.5" y="251.5" transform="rotate(-90 35.5 251.5)">8</text>
<text x="38" y="251.5" transform="rotate(-90 38 251.5)">6</text>
<text x="40.6" y="251.5" transform="rotate(-90 40.6 251.5)">4</text>
<text x="43.1" y="251.5" transform="rotate(-90 43.1 251.5)">2</text>
<text x="32.9" y="252.8" transform="rotate(-90 32.9 252.8)">10</text>
<text x="79.8" y="261.7" transform="rotate(-90 79.8 261.7)">AD0-1</text>
<text x="82.3" y="261.7" transform="rotate(-90 82.3 261.7)">AD0-2</text>
<text x="84.8" y="261.7" transform="rotate(-90 84.8 261.7)">AD0-3</text>
<text x="87.3" y="261.7" transform="rotate(-90 87.3 261.7)">AD0-4</text>
<text x="89.9" y="261.7" transform="rotate(-90 89.9 261.7)">AD0-5</text>
<text x="92.4" y="261.7" transform="rotate(-90 92.4 261.7)">AD0-6</text>
<text x="102.6" y="261.7" transform="rotate(-90 102.6 261.7)">AD1-1</text>
<text x="105.1" y="261.7" transform="rotate(-90 105.1 261.7)">AD1-2</text>
<text x="107.7" y="261.7" transform="rotate(-90 107.7 261.7)">AD1-3</text>
<text x="110.2" y="261.7" transform="rotate(-90 110.2 261.7)">AD1-4</text>
<text x="112.7" y="261.7" transform="rotate(-90 112.7 261.7)">AD1-5</text>
<text x="115.3" y="261.7" transform="rotate(-90 115.3 261.7)">AD1-6</text>
<text x="125.4" y="261.7" transform="rotate(-90 125.4 261.7)">AD2-1</text>
<text x="128" y="261.7" transform="rotate(-90 128 261.7)">AD2-2</text>
<text x="130.5" y="261.7" transform="rotate(-90 130.5 261.7)">AD2-3</text>
<text x="133.1" y="261.7" transform="rotate(-90 133.1 261.7)">AD2-4</text>
<text x="135.6" y="261.7" transform="rotate(-90 135.6 261.7)">AD2-5</text>
<text x="138.1" y="261.7" transform="rotate(-90 138.1 261.7)">AD2-6</text>
<text x="148.3" y="261.7" transform="rotate(-90 148.3 261.7)">AD3-1</text>
<text x="150.8" y="261.7" transform="rotate(-90 150.8 261.7)">AD3-2</text>
<text x="153.4" y="261.7" transform="rotate(-90 153.4 261.7)">AD3-3</text>
<text x="155.9" y="261.7" transform="rotate(-90 155.9 261.7)">AD3-4</text>
<text x="158.4" y="261.7" transform="rotate(-90 158.4 261.7)">AD3-5</text>
<text x="161" y="261.7" transform="rotate(-90 161 261.7)">AD3-6</text>
</g>
<g font-size="1.8">
<text x="48.5" y="44.9" transform="rotate(-90 48.5 44.9)">MODULE1</text>
<text x="53.6" y="44.9" transform="rotate(-90 53.6 44.9)">TEENSY2-ARDUINO</text>
<text x="38" y="172.5" transform="rotate(-180 38 172.5)">+</text>
</g>
</svg>
